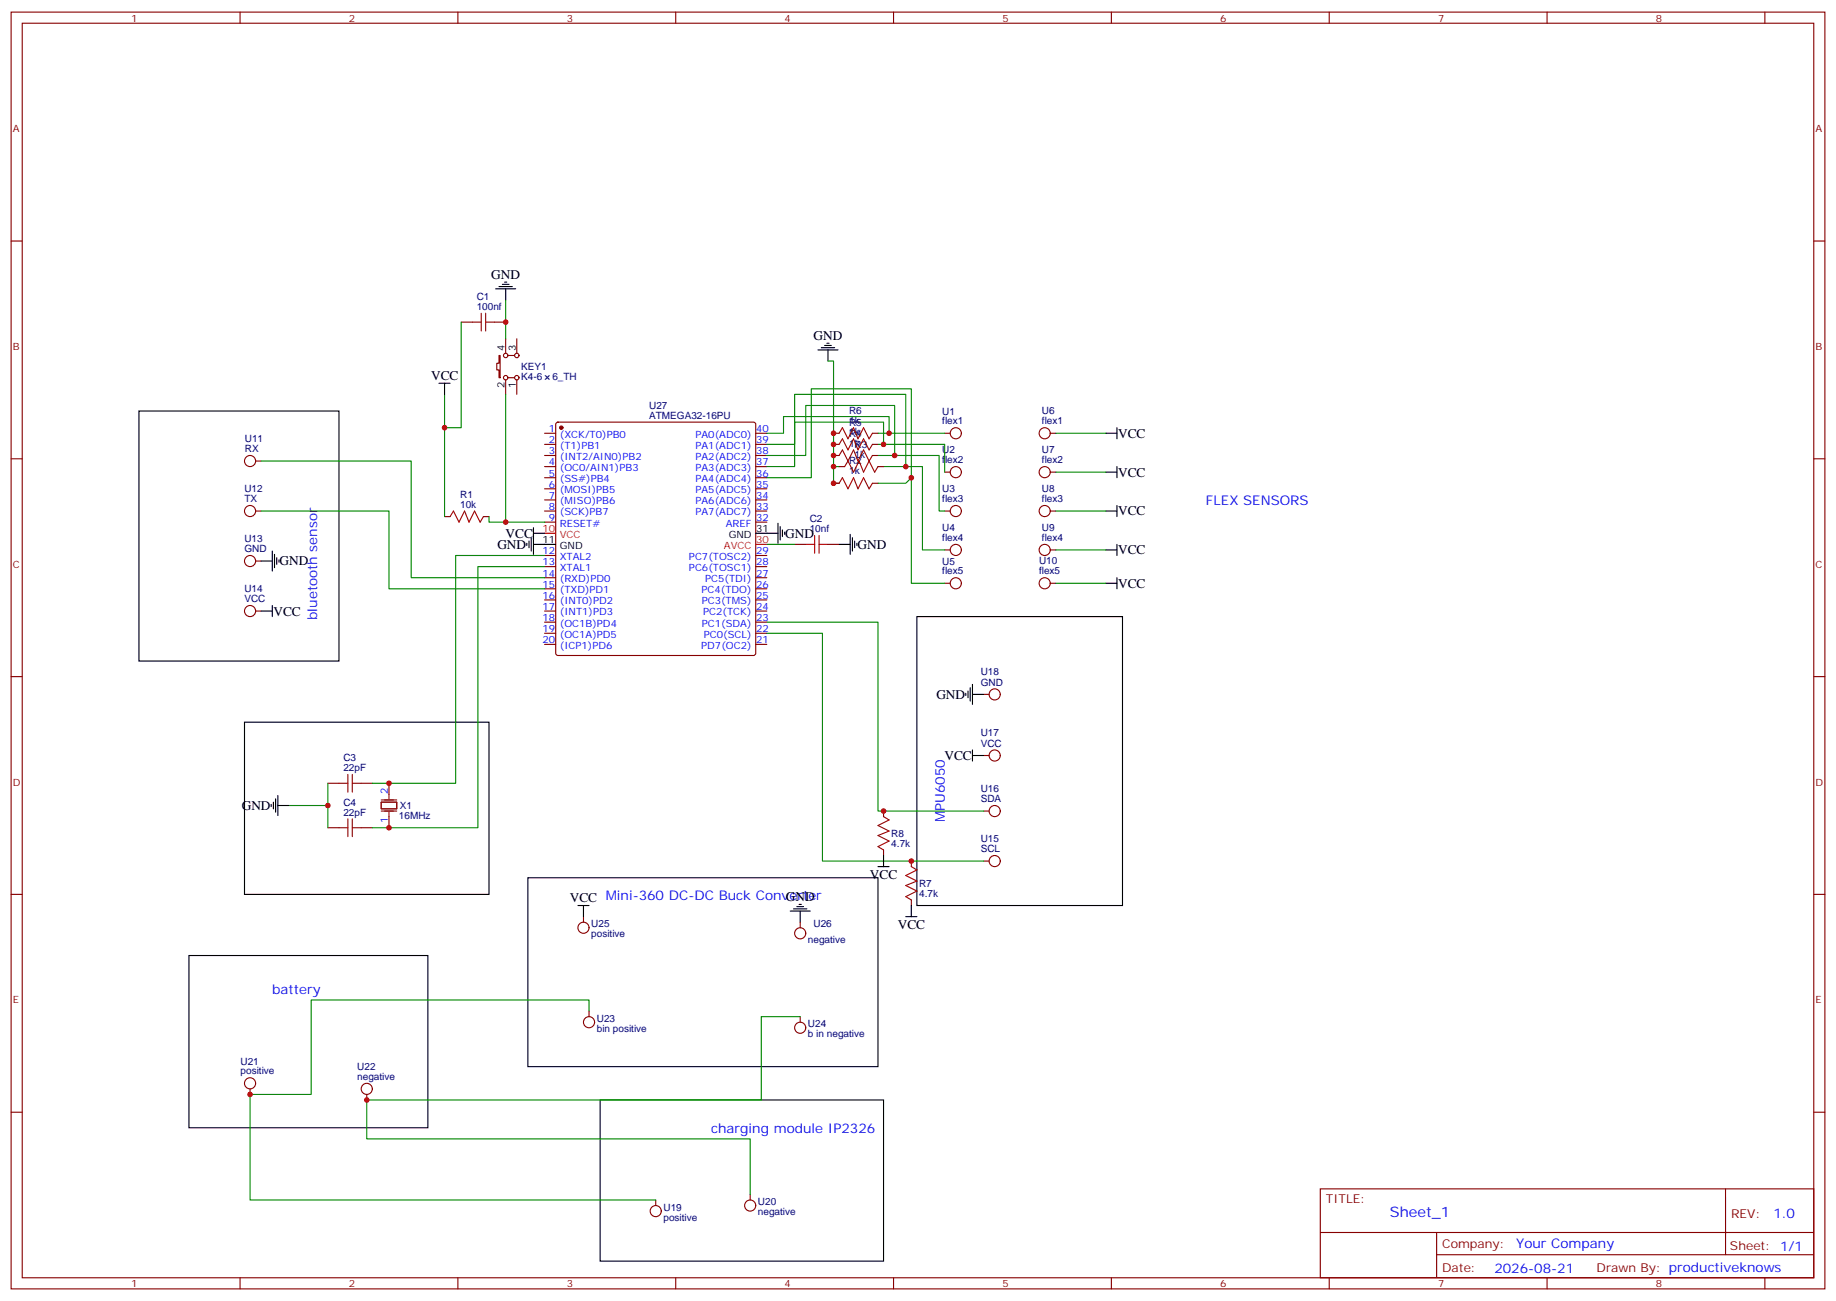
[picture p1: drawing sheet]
<svg xmlns="http://www.w3.org/2000/svg" width="583mm" height="413mm" viewBox="0 0 583 413" stroke-linecap="round" stroke-linejoin="round" font-family="sans-serif">
<g fill="none" stroke="#870000" stroke-width=".35">
<path d="M3.5 3.8h575.8v405.4h-575.8zM7.1 7.4h568.6v398.3h-568.6zM76.2 3.8v3.6M145.3 3.8v3.6M214.5 3.8v3.6M283.6 3.8v3.6M352.8 3.8v3.6M421.9 3.8v3.6M491.1 3.8v3.6M560.2 3.8v3.6M3.5 76.5h3.6M575.7 76.5h3.6"/>
<path d="M146.4 102.3h3.5M157 102.3h3.5M158.4 112.9h.3v7h-.3v-2.5h-.7v-2.1h.7zM160.5 107.6v4.5M161.2 112.9h2.1M161.2 119.9h2.1M164 107.6v4.5M160.5 120.6v4.6M164 120.6v4.6M172.9 137.5h3.5M176.6 134.2l.5-.2h62.1l.5 .2 .2 .5v72.7l-.2 .5-.5 .2h-62.1l-.5-.2-.2-.5v-72.7zM239.9 137.5h3.5"/>
<path d="M264.6 137.5h1.7M276.9 137.5h1.8M299.9 137.5h1.7M333.4 137.5h1.7M3.5 145.7h3.6M81.1 146.4h1.8M172.9 141.1h3.5M172.9 144.6h3.5M172.9 148.1h3.5M172.9 151.7h3.5M172.9 155.2h3.5M172.9 158.7h3.5"/>
<path d="M239.9 141.1h3.5M239.9 144.6h3.5M239.9 148.1h3.5M239.9 151.7h3.5M239.9 155.2h3.5M239.9 158.7h3.5M264.6 141.1h1.7M264.6 144.6h1.7M264.6 153.4h1.7M266.3 148.1h1.8M276.9 141.1h1.8M276.9 144.6h1.8"/>
<path d="M276.9 153.4h1.8M278.7 148.1h1.8M299.9 149.9h1.7M333.4 149.9h1.7M575.7 145.7h3.6M81.1 162.2h1.8M81.1 178.1h1.8M141.1 164h1.8M153.5 164h1.7M172.9 162.2h3.5M172.9 165.8h3.5M172.9 176.4h3.5"/>
<path d="M172.9 179.9h3.5M239.9 162.2h3.5M239.9 165.8h3.5M239.9 176.4h3.5M239.9 179.9h3.5M252.2 172.8h3.6M262.8 172.8h3.5M299.9 162.2h1.7M299.9 174.6h1.7M333.4 162.2h1.7M333.4 174.6h1.7M81.1 194h1.8"/>
<path d="M172.9 183.4h3.5M172.9 186.9h3.5M172.9 190.5h3.5M172.9 194h3.5M172.9 197.5h3.5M239.9 183.4h3.5M239.9 186.9h3.5M239.9 190.5h3.5M239.9 194h3.5M239.9 197.5h3.5M299.9 185.2h1.7M333.4 185.2h1.7"/>
<path d="M3.5 214.8h3.6M172.9 201h3.5M172.9 204.6h3.5M239.9 201h3.5M239.9 204.6h3.5M575.7 214.8h3.6M312.2 239.9h1.8M312.2 220.5h1.8M104.1 248.7h3.5M114.7 248.7h3.5M123.5 248.7v3.5M123.5 259.3v3.5"/>
<path d="M280.5 257.5v1.8M312.2 257.5h1.8M104.1 262.8h3.5M114.7 262.8h3.5M280.5 269.8v1.8M289.3 273.4v1.7M312.2 273.4h1.8M3.5 284h3.6M185.2 291v1.8M254 292.8v1.7M289.3 285.7v1.8M575.7 284h3.6"/>
<path d="M187 321v1.8M254 322.8v1.7M3.5 353.1h3.6M79.4 345.7v1.8M116.4 347.5v1.7M575.7 353.1h3.6M238.1 379.2v1.8M419.1 377.4h156.6v28.3h-156.6zM547.7 377.5v20.8M208.1 381v1.7M419.1 391.3h156.5M456 398.3h119.6"/>
<path d="M456 391.3v14.1M76.2 405.7v3.5M145.3 405.7v3.5M214.5 405.7v3.5M283.6 405.7v3.5M352.8 405.7v3.5M421.9 405.7v3.5M491.1 405.7v3.5M560.2 405.7v3.5"/>
<circle cx="160.5" cy="119.9" r=".71"/>
<circle cx="160.5" cy="112.9" r=".71"/>
<circle cx="164" cy="112.9" r=".71"/>
<circle cx="164" cy="119.9" r=".71"/>
<circle cx="303.4" cy="137.5" r="1.76"/>
<circle cx="331.6" cy="137.5" r="1.76"/>
<circle cx="79.4" cy="146.4" r="1.76"/>
<circle cx="303.4" cy="149.9" r="1.76"/>
<circle cx="331.6" cy="149.9" r="1.76"/>
<circle cx="79.4" cy="162.2" r="1.76"/>
<circle cx="79.4" cy="178.1" r="1.76"/>
<circle cx="303.4" cy="174.6" r="1.76"/>
<circle cx="303.4" cy="162.2" r="1.76"/>
<circle cx="331.6" cy="162.2" r="1.76"/>
<circle cx="331.6" cy="174.6" r="1.76"/>
<circle cx="79.4" cy="194" r="1.76"/>
<circle cx="303.4" cy="185.2" r="1.76"/>
<circle cx="331.6" cy="185.2" r="1.76"/>
<circle cx="315.7" cy="239.9" r="1.76"/>
<circle cx="315.7" cy="220.5" r="1.76"/>
<circle cx="315.7" cy="257.5" r="1.76"/>
<circle cx="315.7" cy="273.4" r="1.76"/>
<circle cx="185.2" cy="294.5" r="1.76"/>
<circle cx="254" cy="296.3" r="1.76"/>
<circle cx="187" cy="324.5" r="1.76"/>
<circle cx="254" cy="326.3" r="1.76"/>
<circle cx="79.4" cy="343.9" r="1.76"/>
<circle cx="116.4" cy="345.7" r="1.76"/>
<circle cx="208.1" cy="384.5" r="1.76"/>
<circle cx="238.1" cy="382.7" r="1.76"/>
</g>
<circle cx="178.2" cy="135.8" r=".53" fill="#870000" stroke="#870000" stroke-width=".35"/>
<path d="M172.9 169.3h3.5M239.9 172.8h3.5" fill="none" stroke="#f00" stroke-width=".35"/>
<g fill="none" stroke="#000" stroke-width=".35">
<path d="M157.3 91.7h6.4M158.4 91h4.2M159.5 90.3h2.1M160.2 89.6h.7M160.5 91.7v3.5M259.6 111.1h6.4M260.7 110.4h4.2M261.8 109.7h2.1M262.5 109h.7M262.8 111.1v3.5M44.1 130.5h63.5v79.4h-63.5zM139.3 121.7h3.6"/>
<path d="M141.1 121.7v3.5M351 137.5h3.5M354.5 135.8v3.5M351 149.9h3.5M354.5 148.1v3.6M82.9 178.1h3.5M86.4 174.9v6.4M87.1 176v4.2M87.8 177.1v2.1M88.5 177.8v.7M167.2 172.5v.7M167.9 171.8v2.1"/>
<path d="M168.6 170.7v4.2M169.3 172.8h7.1M169.3 169.3h3.6M169.3 167.5v8.5M239.9 169.3h7M246.9 166.1v6.4M247.6 167.2v4.2M248.4 168.2v2.2M249.1 168.9v.8M266.3 172.8h3.6M269.9 169.7v6.3M270.6 170.7v4.2"/>
<path d="M271.3 171.8v2.1M272 172.5v.7M351 162.2h3.5M351 174.6h3.5M354.5 160.5v3.5M354.5 172.8v3.6M82.9 194h3.5M86.4 192.2v3.6M291 195.8h65.3v91.7h-65.3zM351 185.2h3.5M354.5 183.4v3.5M307.3 219.4v2.1"/>
<path d="M308 218.3v4.3M308.7 217.3v6.3M77.6 229.3h77.6v54.7h-77.6zM306.6 220.1v.7M308.7 239.9h3.5M308.7 238.1v3.5M308.7 220.5h3.5M86.1 255.4v.7M86.8 254.7v2.1M87.5 253.6v4.2M88.2 255.7h3.5M88.2 252.6v6.3"/>
<path d="M167.6 278.7h111.1v59.9h-111.1zM278.7 275.1h3.5M280.5 271.6v3.5M183.4 287.5h3.6M185.2 287.5v3.5M250.8 289.2h6.4M251.9 288.5h4.2M252.9 287.8h2.2M253.6 287.1h.8M254 289.2v3.6M287.5 291h3.5M289.3 287.5v3.5"/>
<path d="M60 303.4h75.8v54.6h-75.8zM190.5 349.2h90v51.2h-90z"/>
</g>
<g fill="none" stroke="#008700" stroke-width=".35">
<path d="M160.5 95.2v12.4M146.4 102.3v33.5h-5.3M262.8 114.6h1.8v33.5h1.7M141.1 125.2v38.8M160.5 125.2v40.6M243.4 137.5h5.3v-5.2h33.5v5.2M278.7 137.5h21.2M335.1 137.5h15.9M82.9 146.4h47.6v37h42.4M243.4 141.1h8.8v-7.1h28.3v7.1M243.4 144.6h12.4v-15.9h28.2v15.9M243.4 148.1h8.8v-22.9h35.3v22.9"/>
<path d="M243.4 151.7h14.1v-28.3h31.8v28.3M264.6 148.1v5.3h1.7M278.7 141.1h21.2v8.8M278.7 144.6h19.4v17.6h1.8M278.7 153.4h8.8l1.8-1.7v33.5h10.6M280.5 148.1h12.3v26.5h7.1M335.1 149.9h15.9M82.9 162.2h40.6v24.7h49.4M155.2 164v1.8h17.7M172.9 176.4h-28.3v72.3h-26.4M172.9 179.9h-21.2v82.9h-33.5M243.4 172.8h8.8"/>
<path d="M335.1 162.2h15.9M335.1 174.6h15.9M243.4 197.5h35.3v60h33.5M335.1 185.2h15.9M243.4 201h17.7v72.4h51.1M91.7 255.7h12.4M104.1 248.7v14.1M187 321v-3.5h-88.2v30h-19.4v33.5h128.7M254 322.8h-12.3v26.4h-125.3v12.4h121.7v17.6"/>
</g>
<g fill="none" stroke="#a10000" stroke-width=".35">
<path d="M152.8 99.4v5.7M154.2 99.4v5.7M149.9 102.3h2.9M154.2 102.3h2.8M266.3 137.5l1.1-1.7 1.8 3.5 1.7-3.5 1.4 3.5 1.8-3.5 1.8 3.5 1-1.8M266.3 153.4l1.1-1.7 1.8 3.5 1.7-3.5 1.4 3.5 1.8-3.5 1.8 3.5 1-1.8M266.3 144.6l1.1-1.8 3.5 7.1 1.8-3.5 1.4 3.5 2.8-5.3M266.3 141.1l1.1-1.8 1.8 3.5 1.7-3.5 1.4 3.5 1.8-3.5 1.8 3.5 1-1.7M268.1 148.1l2.8-5.3 1.4 3.6 1.8-3.6 3.5 7.1 1.1-1.8M142.9 164l1-1.8 1.8 3.6 1.8-3.6 1.4 3.6 1.7-3.6 1.8 3.6 1.1-1.8M255.8 172.8h2.8M258.6 170v5.6"/>
<path d="M260 172.8h2.8M260 170v5.6M107.6 248.7h2.8M110.4 245.9v5.6M110.4 260v5.6M111.8 248.7h2.9M111.8 245.9v5.6M111.8 260v5.6M280.5 259.3l1.7 1-3.5 1.8 3.5 1.7-3.5 1.5 3.5 1.7-3.5 1.8 1.8 1M107.6 262.8h2.8M111.8 262.8h2.9M289.3 275.1l1.7 1.1-3.5 1.8 3.5 1.7-3.5 1.4 3.5 1.8-3.5 1.8 1.8 1"/>
</g>
<path d="M121 254.7h4.9v2.1h-4.9zM121 257.5h4.9M121 254h4.9M123.5 252.2v1.4M123.5 257.8v1.5" fill="none" stroke="#870012" stroke-width=".35"/>
<g fill="#c00">
<circle cx="160.5" cy="165.8" r=".88"/>
<circle cx="160.5" cy="102.3" r=".88"/>
<circle cx="141.1" cy="135.8" r=".88"/>
<circle cx="264.6" cy="148.1" r=".88"/>
<circle cx="282.2" cy="137.5" r=".88"/>
<circle cx="280.5" cy="141.1" r=".88"/>
<circle cx="284" cy="144.6" r=".88"/>
<circle cx="287.5" cy="148.1" r=".88"/>
<circle cx="289.3" cy="151.7" r=".88"/>
<circle cx="79.4" cy="347.5" r=".88"/>
<circle cx="116.4" cy="349.2" r=".88"/>
<circle cx="104.1" cy="255.7" r=".88"/>
<circle cx="123.5" cy="248.7" r=".88"/>
<circle cx="123.5" cy="262.8" r=".88"/>
<circle cx="264.6" cy="153.4" r=".88"/>
<circle cx="264.6" cy="144.6" r=".88"/>
<circle cx="264.6" cy="141.1" r=".88"/>
<circle cx="264.6" cy="137.5" r=".88"/>
<circle cx="289.3" cy="273.4" r=".88"/>
<circle cx="280.5" cy="257.5" r=".88"/>
</g>
<text font-size="4.6" fill="#00f" x="441.2" y="386.5">Sheet_1</text>
<g font-size="4.2">
<text x="155.9" y="88.6">GND</text>
<text x="258.2" y="107.8">GND</text>
<text x="136.8" y="120.7">VCC</text>
<text x="354.9" y="139">VCC</text>
<text x="354.9" y="151.3">VCC</text>
<text x="354.9" y="163.7">VCC</text>
<text x="160.5" y="170.7">VCC</text>
<text x="249.2" y="170.7">GND</text>
<text x="88.7" y="179.5">GND</text>
<text x="157.9" y="174.2">GND</text>
<text x="272.2" y="174.3">GND</text>
<text x="354.9" y="176">VCC</text>
<text x="354.9" y="186.6">VCC</text>
<text x="86.8" y="195.4">VCC</text>
<text x="297.2" y="221.9">GND</text>
<text x="299.8" y="241.3">VCC</text>
<text x="76.7" y="257.1">GND</text>
<text x="276.1" y="279.1">VCC</text>
<text x="180.9" y="286.4">VCC Mini-360 DC-DC Buck Converter</text>
<text x="249.4" y="286">GND</text>
<text x="285" y="295">VCC</text>
</g>
<g font-size="4.2" fill="#00f">
<text x="382.8" y="160.5">FLEX SENSORS</text>
<text x="100.7" y="196.8" transform="rotate(-90 100.7 196.8)">bluetooth sensor</text>
<text x="299.9" y="261" transform="rotate(-90 299.9 261)">MPU6050</text>
<text x="86.4" y="315.7">battery</text>
<text x="225.8" y="359.8">charging module IP2326</text>
<text x="562.9" y="386.7">1.0</text>
<text x="481.3" y="396.3">Your Company</text>
<text x="474.4" y="404.1">2026-08-21</text>
</g>
<g font-size="3.9" fill="#800">
<text x="420.9" y="382">TITLE:</text>
<text x="549.5" y="386.7">REV:</text>
<text x="457.8" y="396.2">Company:</text>
<text x="549.1" y="396.8">Sheet: 1/1</text>
<text x="457.8" y="403.9">Date:</text>
<text x="506.8" y="404">Drawn By: productiveknows</text>
</g>
<g font-size="3.2" fill="#800">
<text x="41.6" y="6.8">1</text>
<text x="110.8" y="6.8">2</text>
<text x="179.9" y="6.8">3</text>
<text x="249.1" y="6.8">4</text>
<text x="318.2" y="6.8">5</text>
<text x="387.3" y="6.8">6</text>
<text x="456.5" y="6.8">7</text>
<text x="525.6" y="6.8">8</text>
<text x="4.1" y="41.9">A</text>
<text x="576.3" y="41.9">A</text>
<text x="4.1" y="111.1">B</text>
<text x="576.3" y="111.1">B</text>
<text x="4.1" y="180.2">C</text>
<text x="576.3" y="180.2">C</text>
<text x="4.1" y="249.4">D</text>
<text x="576.3" y="249.4">D</text>
<text x="4.1" y="318.5">E</text>
<text x="576.3" y="318.5">E</text>
<text x="41.6" y="408.7">1</text>
<text x="110.8" y="408.7">2</text>
<text x="179.9" y="408.7">3</text>
<text x="249.1" y="408.7">4</text>
<text x="318.2" y="408.7">5</text>
<text x="387.3" y="408.7">6</text>
<text x="456.5" y="408.7">7</text>
<text x="525.6" y="408.7">8</text>
</g>
<g font-size="3.2" fill="#000080">
<text x="151.3" y="95.2">C1</text>
<text x="151.3" y="98.4">100nf</text>
<text x="165.5" y="117.6">KEY1</text>
<text x="165.5" y="120.7">K4-6</text>
<text x="175.3" y="120.7">6_TH</text>
<text x="206" y="129.8">U27</text>
<text x="269.5" y="131.6">R6</text>
<text x="299.1" y="131.6">U1</text>
<text x="330.7" y="131.6">U6</text>
<text x="206" y="133">ATMEGA32-16PU</text>
<text x="269.5" y="135.1">R5</text>
<text x="269.5" y="134.7">1k</text>
<text x="299.1" y="134.7">flex1</text>
<text x="330.7" y="134.7">flex1</text>
<text x="77.7" y="143.5">RX</text>
<text x="77.7" y="140.5">U11</text>
<text x="269.5" y="141.8">1k</text>
<text x="269.5" y="138.6">R4</text>
<text x="269.5" y="138.3">1k</text>
<text x="271.3" y="142.2">R3</text>
<text x="299.1" y="144">U2</text>
<text x="330.7" y="143.9">U7</text>
<text x="269.5" y="147.5">R2</text>
<text x="271.3" y="145.3">1k</text>
<text x="299.1" y="147.1">flex2</text>
<text x="330.7" y="147.1">flex2</text>
<text x="269.5" y="150.6">1k</text>
<text x="77.6" y="159.4">TX</text>
<text x="77.6" y="156.3">U12</text>
<text x="146.1" y="161.2">10k</text>
<text x="146.1" y="158">R1</text>
<text x="299.1" y="159.4">flex3</text>
<text x="299.1" y="156.3">U3</text>
<text x="330.7" y="159.4">flex3</text>
<text x="330.7" y="156.2">U8</text>
<text x="257" y="165.6">C2</text>
<text x="77.6" y="172.2">U13</text>
<text x="257" y="168.9">10nf</text>
<text x="299.1" y="171.8">flex4</text>
<text x="299.1" y="168.7">U4</text>
<text x="330.7" y="171.8">flex4</text>
<text x="330.7" y="168.6">U9</text>
<text x="77.6" y="175.3">GND</text>
<text x="299.1" y="179.2">U5</text>
<text x="329.8" y="179.2">U10</text>
<text x="299.1" y="182.4">flex5</text>
<text x="329.8" y="182.4">flex5</text>
<text x="77.6" y="191.2">VCC</text>
<text x="77.6" y="188.1">U14</text>
<text x="311.3" y="214.3">U18</text>
<text x="311.3" y="217.6">GND</text>
<text x="311.3" y="233.7">U17</text>
<text x="311.3" y="237">VCC</text>
<text x="109" y="244.8">22pF</text>
<text x="109" y="241.7">C3</text>
<text x="311.3" y="251.3">U16</text>
<text x="109" y="255.8">C4</text>
<text x="127" y="257">X1</text>
<text x="311.3" y="254.7">SDA</text>
<text x="109" y="258.9">22pF</text>
<text x="126.6" y="260.1">16MHz</text>
<text x="282.9" y="268.9">4.7k</text>
<text x="282.9" y="265.7">R8</text>
<text x="311.3" y="267.2">U15</text>
<text x="311.3" y="270.5">SCL</text>
<text x="291.7" y="281.6">R7</text>
<text x="291.7" y="284.8">4.7k</text>
<text x="187.7" y="297.6">positive</text>
<text x="187.7" y="294.4">U25</text>
<text x="256.5" y="299.4">negative</text>
<text x="258.2" y="294.4">U26</text>
<text x="189.4" y="327.6">bin positive</text>
<text x="189.4" y="324.4">U23</text>
<text x="256.5" y="329.3">b in negative</text>
<text x="256.5" y="326.2">U24</text>
<text x="76.4" y="341.1">positive</text>
<text x="76.4" y="338">U21</text>
<text x="113.4" y="339.7">U22</text>
<text x="113.4" y="342.9">negative</text>
<text x="240.6" y="382.6">U20</text>
<text x="210.6" y="387.6">positive</text>
<text x="210.6" y="384.4">U19</text>
<text x="240.6" y="385.8">negative</text>
</g>
<g font-size="3.2">
<text x="160.2" y="111.4" transform="rotate(-90 160.2 111.4)">4</text>
<text x="163.7" y="111.4" transform="rotate(-90 163.7 111.4)">3</text>
<text x="160.2" y="123.3" transform="rotate(-90 160.2 123.3)">2</text>
<text x="163.7" y="123.3" transform="rotate(-90 163.7 123.3)">1</text>
<text x="172.2" y="172.5">11</text>
<text x="231.3" y="170.7">GND</text>
<text x="240.1" y="168.9">31</text>
<text x="177.7" y="174.2">GND</text>
</g>
<g font-size="3.2" fill="#00f">
<text x="174.2" y="137.2">1</text>
<text x="240.1" y="137.2">40</text>
<text x="174.2" y="140.7">2</text>
<text x="177.7" y="139">(XCK/T0)PB0</text>
<text x="177.7" y="142.5">(T1)PB1</text>
<text x="220.8" y="142.5">PA1(ADC1)</text>
<text x="220.8" y="139">PA0(ADC0)</text>
<text x="240.1" y="140.7">39</text>
<text x="174.2" y="144.3">3</text>
<text x="174.2" y="147.8">4</text>
<text x="177.7" y="146">(INT2/AIN0)PB2</text>
<text x="177.7" y="149.5">(OC0/AIN1)PB3</text>
<text x="220.8" y="149.5">PA3(ADC3)</text>
<text x="220.8" y="146">PA2(ADC2)</text>
<text x="240.1" y="147.8">37</text>
<text x="240.1" y="144.3">38</text>
<text x="174.2" y="151.3">5</text>
<text x="174.2" y="154.8">6</text>
<text x="177.7" y="153.1">(SS#)PB4</text>
<text x="220.8" y="153.1">PA4(ADC4)</text>
<text x="240.1" y="154.8">35</text>
<text x="240.1" y="151.3">36</text>
<text x="174.2" y="158.4">7</text>
<text x="174.2" y="161.9">8</text>
<text x="177.7" y="156.6">(MOSI)PB5</text>
<text x="177.7" y="160.1">(MISO)PB6</text>
<text x="220.8" y="160.1">PA6(ADC6)</text>
<text x="220.8" y="156.6">PA5(ADC5)</text>
<text x="240.1" y="161.9">33</text>
<text x="240.1" y="158.4">34</text>
<text x="174.2" y="165.4">9</text>
<text x="177.7" y="163.7">(SCK)PB7</text>
<text x="177.7" y="167.2">RESET#</text>
<text x="220.8" y="163.7">PA7(ADC7)</text>
<text x="230.4" y="167.2">AREF</text>
<text x="240.1" y="165.4">32</text>
<text x="172.2" y="176">12</text>
<text x="172.2" y="179.5">13</text>
<text x="177.7" y="177.8">XTAL2</text>
<text x="218.7" y="177.8">PC7(TOSC2)</text>
<text x="240.1" y="179.5">28</text>
<text x="240.1" y="176">29</text>
<text x="172.2" y="183.1">14</text>
<text x="177.7" y="181.3">XTAL1</text>
<text x="177.7" y="184.8">(RXD)PD0</text>
<text x="218.7" y="181.3">PC6(TOSC1)</text>
<text x="223.8" y="184.8">PC5(TDI)</text>
<text x="240.1" y="183.1">27</text>
<text x="172.2" y="186.6">15</text>
<text x="172.2" y="190.1">16</text>
<text x="177.7" y="188.3">(TXD)PD1</text>
<text x="177.7" y="191.9">(INT0)PD2</text>
<text x="222.7" y="188.3">PC4(TDO)</text>
<text x="222.8" y="191.9">PC3(TMS)</text>
<text x="240.1" y="190.1">25</text>
<text x="240.1" y="186.6">26</text>
<text x="172.2" y="193.6">17</text>
<text x="172.2" y="197.2">18</text>
<text x="177.7" y="195.4">(INT1)PD3</text>
<text x="223.2" y="195.4">PC2(TCK)</text>
<text x="240.1" y="197.2">23</text>
<text x="240.1" y="193.6">24</text>
<text x="172.2" y="200.7">19</text>
<text x="177.7" y="198.9">(OC1B)PD4</text>
<text x="177.7" y="202.5">(OC1A)PD5</text>
<text x="222.8" y="198.9">PC1(SDA)</text>
<text x="223.4" y="202.5">PC0(SCL)</text>
<text x="240.1" y="200.7">22</text>
<text x="172.2" y="204.2">20</text>
<text x="177.7" y="206">(ICP1)PD6</text>
<text x="222.6" y="206">PD7(OC2)</text>
<text x="240.1" y="204.2">21</text>
<text x="123.1" y="252.2" transform="rotate(-90 123.1 252.2)">2</text>
<text x="123.1" y="261.3" transform="rotate(-90 123.1 261.3)">1</text>
</g>
<g font-size="3.2" fill="#f00">
<text x="172.2" y="168.9">10</text>
<text x="177.7" y="170.7">VCC</text>
<text x="240.1" y="172.5">30</text>
<text x="229.8" y="174.2">AVCC</text>
</g>
</svg>
